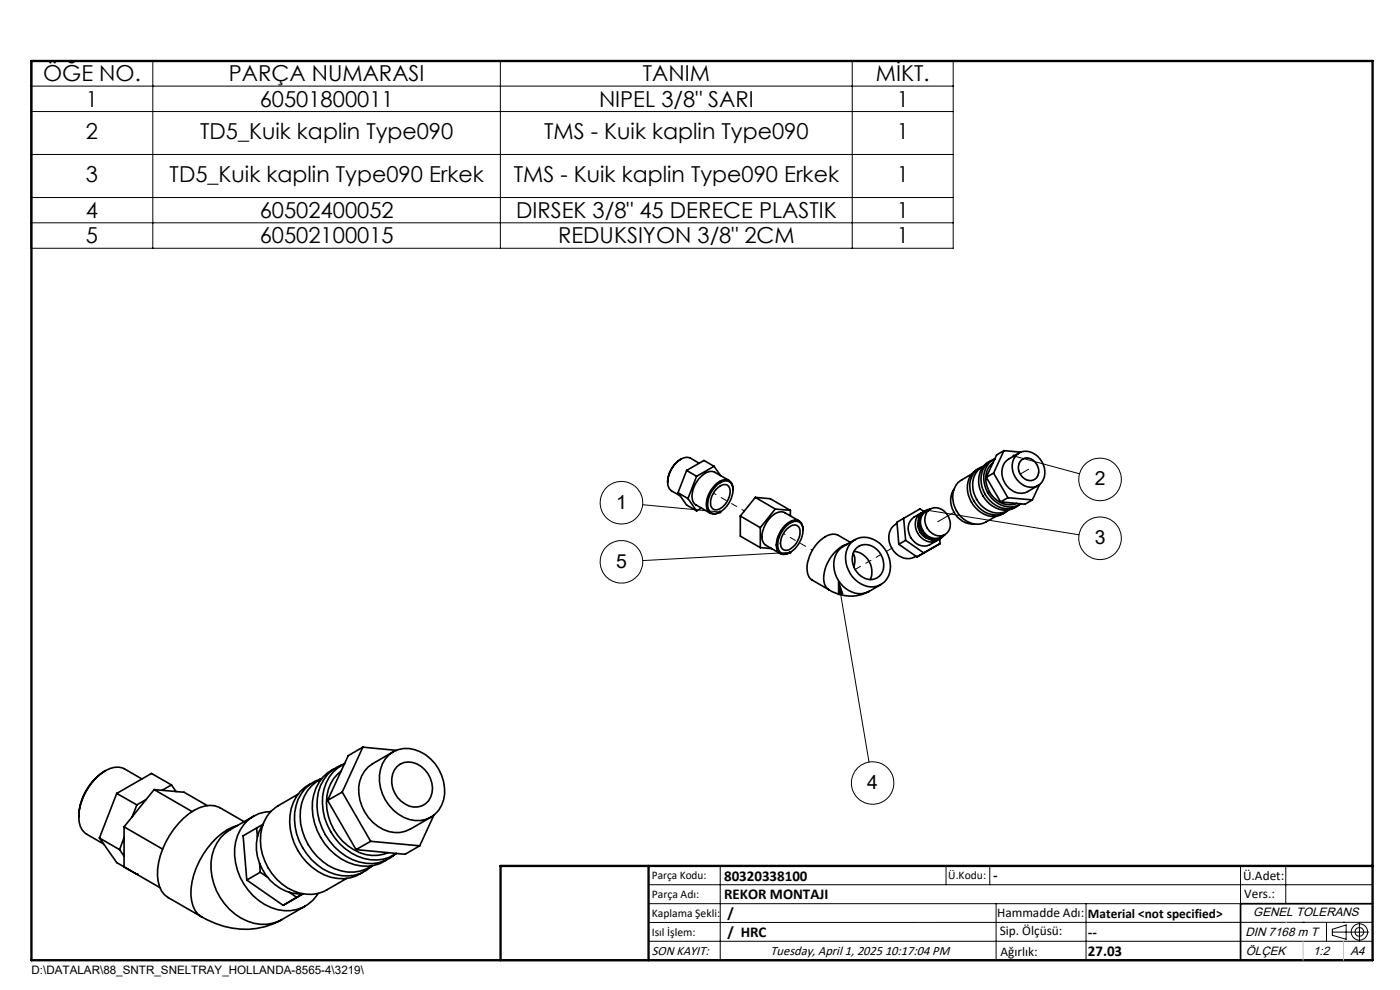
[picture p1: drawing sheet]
<svg xmlns="http://www.w3.org/2000/svg" width="297mm" height="210mm" viewBox="0 0 297 210" stroke-linecap="round" stroke-linejoin="round" font-family="sans-serif">
<g fill="none" stroke="#000" stroke-width=".35">
<path d="M144.5 97.4a5.8 5.8 0 0 0-2.9 4.9M145.7 99.8l2.1 1.2M145.7 99.8l-1.9 4.7M148.3 98.3l-1.8-1.1a2.94 2.94 0 0 0-3.4 1.4 5.4 5.4 0 0 0-1.3 4.7l.7 .8 1.8 1.1M151.5 98.9l-3.7 2.1M151.5 98.9l1.4 2M151.5 98.9l-2.2-1.2-3.6 2.1M207.5 99.5a4.9 4.9 0 0 0-1.4 7 5 5 0 0 0 6.7 2.5l.1-.1M209.9 97.9a5.1 5.1 0 0 0-1.4 7.3 5.4 5.4 0 0 0 6.3 2.7l.7-.3M210.7 98.1a4.7 4.7 0 0 0-.8 6.2 4.7 4.7 0 0 0 5.8 2.5M213 95.6l3.5 .3M213 95.6l-2.2 4.8"/>
<path d="M213 95.6l-1.6 .9-2.2 4.7M215.7 96.4a3.5 3.5 0 0 1 5.3 1.5 3.5 3.5 0 0 1-1.3 5.3 4.2 4.2 0 0 1-4.3-2 4.2 4.2 0 0 1 .3-4.8zM216.2 96.1a5.5 5.5 0 0 0-3.3 2.5 4.3 4.3 0 0 0 4.6 5.9l2.7-1.5M216.6 97.7a2.34 2.34 0 0 1 3.7 1.7 1.98 1.98 0 0 1-1.1 2.4 1.98 1.98 0 0 1-2.5-.9 2.48 2.48 0 0 1-.1-3.2zM143.8 104.5l2.1 1.3M143.8 104.5l1.9 2.6 2.1 1.3M145.9 105.8l1.9 2.6M147.8 101l-1.9 4.8M148.8 107.8l-1 .6M151.9 103.1l.4-.4a1.92 1.92 0 0 1 2.9-.1 4.4 4.4 0 0 1-1 4.8 2.69 2.69 0 0 1-3.5 1.2 3.4 3.4 0 0 1 0-3.9zM152 103.7a1.79 1.79 0 0 1 2.6-.5 3.9 3.9 0 0 1-2 4.8 1.21 1.21 0 0 1-1.3 0 1.21 1.21 0 0 1-.6-1.2 4.3 4.3 0 0 1 1.3-3.1zM154.7 101.9l-3.1-1.7a2.16 2.16 0 0 0-2.4 .5 5.7 5.7 0 0 0-2.2 5.6l.5 .7 3.2 1.9"/>
<path d="M155.5 103.9a1.76 1.76 0 0 0-.8-1.9 1.76 1.76 0 0 0-2 .1 5.8 5.8 0 0 0-2.7 5.9 1.77 1.77 0 0 0 2.8 .6M157.1 109.5l4.2 2.4M157.1 109.5v4.2l4.2 2.5M160.2 105.5l4.3 2.5M160.2 105.5l-3.1 4M160.2 105.5l3.2 .3 4.3 2.5M161.3 111.9v4.3M161.3 116.2l2.4 .2M164.5 108l-3.2 3.9M164.5 108l3.2 .3M166.8 111.6l.4-.3a1.92 1.92 0 0 1 2.8-.1 4.4 4.4 0 0 1-1 4.7 2.69 2.69 0 0 1-3.4 1.3 3.4 3.4 0 0 1 0-4zM166.9 112.2a1.65 1.65 0 0 1 2.6-.4 4 4 0 0 1-2.6 4.9 1.25 1.25 0 0 1-1.3-1.5l.3-1.5z"/>
<path d="M167.7 108.3v1.1M169.5 110.5l-3-1.7a2.94 2.94 0 0 0-3.4 1.4 5.3 5.3 0 0 0-1.3 4.7l.5 .7 3.2 1.8M170.4 112.5a1.76 1.76 0 0 0-.8-1.9 1.76 1.76 0 0 0-2.1 .1 5.8 5.8 0 0 0-2.6 5.9 1.76 1.76 0 0 0 2.8 .5M179.7 115.5a8 8 0 0 0-4.9 7.9 2.49 2.49 0 0 0 1.1 1.7M180.4 115l-2.6-1.4a3.4 3.4 0 0 0-3.8 1.1 8.2 8.2 0 0 0-2.7 6.6 2.31 2.31 0 0 0 1 1.8l3.6 2M180.8 114.9a4.6 4.6 0 0 1 6.4 .9 5.8 5.8 0 0 1 .5 7.6 4.4 4.4 0 0 1-6.3-.5 5.6 5.6 0 0 1-.6-8zM181 117.4a3.5 3.5 0 0 1 .1 2.9M181.2 117a4.3 4.3 0 0 1 3.4 5.9M181.4 114.5a7.3 7.3 0 0 0-3.9 2.8 6.1 6.1 0 0 0 5.3 8.6l1.6-.5M181.8 116.2a3.4 3.4 0 0 1 5.1 1.4 3.4 3.4 0 0 1-1.3 5.2 4.1 4.1 0 0 1-4.8-3.9 3.4 3.4 0 0 1 1-2.7zM190.3 111a3.6 3.6 0 0 0-1.1 5.3 3.6 3.6 0 0 0 5.1 1.7M190.7 115.5l3.8 2.6"/>
<path d="M191.7 110l.4 4.6M192.1 114.6l3.9 2.7M192.1 114.6l-1.4 .9M194.8 111a3.1 3.1 0 0 0 1.8 3.2M195.4 108.8a4.9 4.9 0 0 0-2.3 1.8 3.6 3.6 0 0 0 3.5 5.2l2.2-1.1M195.7 108.7a3.2 3.2 0 0 0-.2 5.4 2.76 2.76 0 0 0 3.6 .4M196 117.3l-1.5 .8M196 108.5l-.8-.6-4.9 2.9 .4 4.7M196.3 108.3a2.98 2.98 0 0 0-1 4.5 2.99 2.99 0 0 0 4.3 1.4M196.9 108.3a2.86 2.86 0 0 1 4.5 1.7 2.46 2.46 0 0 1-.7 3.2 2.46 2.46 0 0 1-3.3-.3 3.3 3.3 0 0 1-.5-4.6zM197.3 108a2.7 2.7 0 0 0-2 4 3.1 3.1 0 0 0 4.7 1.9l.4-.5M197.3 108a3.2 3.2 0 0 0-2 3.1 3.2 3.2 0 0 0 2.2 2.9 2.76 2.76 0 0 0 2.9-.6"/>
<path d="M199.4 114.3v1M199.4 115.3l-3.4 2M199.4 115.3l-4.9 2.8M202.4 103.8a4.9 4.9 0 0 0 4.2 7.4M206.1 100.6a8.1 8.1 0 0 0-3.3 2.3 5.6 5.6 0 0 0 4.8 8.3 7.8 7.8 0 0 0 3.7-1.7M209.2 101.2l3.1 5.3M210.8 100.4l3 5.2M210.8 100.4l-1.6 .8M213.8 105.6l5.2 .4M213.8 105.6l-1.5 .9M214 108.2a4.6 4.6 0 0 1-6.4-1.6 5.3 5.3 0 0 1 .4-7.3l.6-.4a4.2 4.2 0 0 0-2.8 5.1 5.8 5.8 0 0 0 6.3 5.2l1.2-.5 .7-.5M216.5 106.8a4.7 4.7 0 0 1-6.5-1.6 5.5 5.5 0 0 1 .3-7.4l.7-.4a4.6 4.6 0 0 0-2.6 6 5.7 5.7 0 0 0 6.9 4.3l1.2-.9"/>
<path d="M219 106l-1.5 1-5.2-.5M220.5 102.8l-1.5 3.2M175.9 125.1a8.4 8.4 0 0 0 8.5 .3M186.9 124l-2.5 1.4M77 158.5l7.1 .7M77 158.5l-4.4 9.5M77 158.5l-3.1 1.8-4.4 9.5M83.4 159.5l-4.4 2.5a7 7 0 0 0-2.2 9 8.4 8.4 0 0 0 8 5.6l1.2-.3 1-.4M21.1 177.8l3.7 5.2 9.1 5.3M21.1 177.8l4.3 2.4M22.4 163.5a11.8 11.8 0 0 0-5.7 9.8M24.8 168.3l4.2 2.4"/>
<path d="M24.8 168.3l-3.7 9.5M26.3 175.4l8.2 4.7M26.3 175.4v8.5M26.3 177.7l-.9 2.5M29 170.7l-1 2.6M30.1 165.2l-3.7-2.1a4.6 4.6 0 0 0-5 1 12.2 12.2 0 0 0-4.6 10.3 3.4 3.4 0 0 0 1.6 2.5l3.6 2.1M31 169.6l-2 1.1M32.7 167.5l8 4.6M32.7 167.5l-6.4 7.9M32.7 167.5l6.4 .6 4.9 2.8M36.4 166.5l-2 1.1M36.4 166.5l1 1.4"/>
<path d="M36.4 166.5l-4.3-2.4-7.3 4.2M50.4 175.1a14.2 14.2 0 0 0-8.1 7.6 13 13 0 0 0-1.4 9.4 4.1 4.1 0 0 0 1.9 2.4M51.8 174.3l-5.1-3a5.5 5.5 0 0 0-5.5 .6 17.1 17.1 0 0 0-7.8 13.8 5.1 5.1 0 0 0 2.3 4.7l7.1 4.1M53.8 173.1a9.1 9.1 0 0 0-3.8 10 12.2 12.2 0 0 0 10.3 10.1 7.5 7.5 0 0 0 7.2-3.7M53.8 173.1l-5 2.9a9.1 9.1 0 0 0-3.8 10 12.2 12.2 0 0 0 10.2 10.1 7.8 7.8 0 0 0 4.6-1M54.4 175.6l.2 1.9M55.8 174.9a9.2 9.2 0 0 0 .6 10.7 9 9 0 0 0 7.8 4M55.8 174.9l-4.2 2.4 .8 9.4M57.5 172.1l-2.5 .5-1.2 .5M63.2 168.5l-4.2 2.4a8.5 8.5 0 0 0-3.6 8.9 11.6 11.6 0 0 0 9.6 9.9 6.9 6.9 0 0 0 4.3-.9l4.3-2.5M64.7 167.3a7.9 7.9 0 0 1 3.5-2.1 8.3 8.3 0 0 0-4.5 8 12.4 12.4 0 0 0 8.7 11.5 7.8 7.8 0 0 0 6.5-1.1 7.9 7.9 0 0 1-9.1 1.4 12.4 12.4 0 0 1-6.6-15.4zM66 166.2a8.5 8.5 0 0 0-4.5 8.2 12.7 12.7 0 0 0 8.7 11.7 8 8 0 0 0 6.7-1"/>
<path d="M69.5 169.8l6 10.4M70.8 163.1a8.9 8.9 0 0 0-4.4 10 12.5 12.5 0 0 0 10.2 10.6 7.7 7.7 0 0 0 5.4-1.3M72.4 163.6a8.6 8.6 0 0 0-2.7 9.6 11 11 0 0 0 9.2 8.3l1.3-.1 2.1-.5M72.6 168l6 10.5M72.6 168l-3.1 1.8M73.1 162.1a8.3 8.3 0 0 0-4.7 8.3 12.6 12.6 0 0 0 10.2 12 7.5 7.5 0 0 0 5.4-1.4M73.1 162a8.4 8.4 0 0 0-5.9 8.9 13 13 0 0 0 9 11.9 8 8 0 0 0 7.9-1.8M78.6 178.5l10.4 .9M78.6 178.5l-3.1 1.7M82.5 160.2a6.1 6.1 0 0 1 7.8-.1 9.4 9.4 0 0 1 3.8 9.5 5.9 5.9 0 0 1-9.6 3.1 8.7 8.7 0 0 1-2.8-11.7zM84.2 162.6a4 4 0 0 1 5.9 .7 4.9 4.9 0 0 1 .2 7.2 4 4 0 0 1-5.2-.6 5.2 5.2 0 0 1-.9-7.3zM89 179.4l-3.1 1.8-10.4-1"/>
<path d="M91.4 173.3l-4.4 2.6M92 172.9l-3 6.5M25.4 180.2l.9 1.4M29 185.4h.1M42.8 194.5a16.8 16.8 0 0 0 17 .6M52.4 186.7l7.7 5.3M55.1 183.2l.1 1.8M55.2 185l1.6 1.1M55.2 185l-2.8 1.7M61.4 189.3l1.5 1.1M62.9 190.4l1.4-.8-4.2 2.4M62.9 190.4l-2.8 1.6"/>
<path d="M64.8 192.2l-5 2.9M291.2 191.7h-28v12M106.2 203.7h185"/>
</g>
<path d="M217 97.4a2.58 2.58 0 0 0-.6 3.1 2.58 2.58 0 0 0 2.9 1.3 2.51 2.51 0 0 0-.5-4.4 1.91 1.91 0 0 0-1.8 0" fill="none" stroke="#000" stroke-width=".21" stroke-dasharray="6.3 1.3 1.3 1.3 1.3 1.3" stroke-dashoffset="2.4"/>
<path d="M172.4 116.7l-6.2-3.5" fill="none" stroke="#000" stroke-width=".21" stroke-dasharray="6.3 1.3 1.3 1.3 1.3 1.3" stroke-dashoffset="6"/>
<path d="M157.9 108.4l-6.5-3.8" fill="none" stroke="#000" stroke-width=".21" stroke-dasharray="6.3 1.3 1.3 1.3 1.3 1.3" stroke-dashoffset="5.7"/>
<path d="M218.2 99.5l-1.7 1.1M202.4 108.7l-3.5 2" fill="none" stroke="#000" stroke-width=".21" stroke-dasharray="6.3 1.3 1.3 1.3 1.3 1.3"/>
<path d="M189.2 116.3l-7.8 4.5" fill="none" stroke="#000" stroke-width=".21" stroke-dasharray="6.3 1.3 1.3 1.3 1.3 1.3" stroke-dashoffset="5"/>
<g fill="none" stroke="#000" stroke-width=".21">
<path d="M6.6 12.9h195.6v39.8h-195.6zM6.6 18.3h195.6M32.4 12.9v39.8M106.2 12.9v39.8M180.8 12.9v39.8M6.6 23.7h195.6M6.6 32.8h195.6M6.6 41.9h195.6M6.6 47.3h195.6M215.1 96.7l13.9 3.8M136.3 107.1l16.5 1.5M167.6 117.2l-31.3 1.7"/>
<path d="M196.9 108.3l32 5.1M177.8 123.1l1 2.9-1 .1zM177.8 123.1l6.6 38.6M137.6 187.7h153.6M137.6 191.7h153.6M137.6 199.7h153.6M152.8 183.7v20M200.7 183.7v4M210 183.7v4M211.3 191.7v12M230.4 191.7v12M263.2 183.7v20"/>
<path d="M272.8 183.7v8M276.4 195.6h.1M281.4 195.6v4.1M282.6 197.7h7.8M282.6 197.1l3-.9v3l-3-.8zM285 195.6h.1M288.4 195.8v3.8M291.2 195.6l-153.6 .1"/>
<circle cx="131.8" cy="106.6" r="4.5"/>
<circle cx="131.8" cy="119.2" r="4.5"/>
<circle cx="233.4" cy="101.7" r="4.5"/>
<circle cx="233.4" cy="114.2" r="4.5"/>
<circle cx="185.1" cy="166.1" r="4.5"/>
<circle cx="288.4" cy="197.7" r="1.74"/>
<circle cx="288.4" cy="197.7" r=".93"/>
</g>
<path d="M6.7 12.9h284.5v190.8h-284.5zM137.6 183.7v20M291.2 183.7h-185v20" fill="none" stroke="#000" stroke-width=".5"/>
<path d="M272.8 195.6h.1M276.4 199.7v4M285 199.7v4" fill="none" stroke="#c0c0c0" stroke-width=".21"/>
<path d="M214.9 96.5l-.1 .2h.3h-.3a.34 .34 0 0 0 .3 .4 .34 .34 0 0 0 .3-.5 .34 .34 0 0 0-.5-.1zM196.6 108l-.1 .2 .4 .1-.4-.1a.34 .34 0 0 0 .5 .4 .34 .34 0 0 0 .2-.5 .34 .34 0 0 0-.6-.1zM177.8 123.1l1 2.9-1 .1zM167.4 116.9a.34 .34 0 0 0 0 .6 .34 .34 0 0 0 .5-.3h-.3h.3l-.2-.3zM152.5 108.3a.34 .34 0 0 0 .1 .6 .34 .34 0 0 0 .5-.3h-.3h.3a.34 .34 0 0 0-.6-.3z" fill="#000"/>
<g font-size="4.7">
<text x="9.1" y="17.3">ÖĞE NO.</text>
<text x="48.6" y="17.3">PARÇA NUMARASI</text>
<text x="136.4" y="17.3">TANIM</text>
<text x="185.8" y="17.3">MİKT.</text>
<text x="18.2" y="22.6">1</text>
<text x="55.1" y="22.6">60501800011</text>
<text x="127.1" y="22.6">NIPEL 3/8&quot; SARI</text>
<text x="190.2" y="22.6">1</text>
<text x="18.2" y="29.5">2</text>
<text x="42.5" y="29.5">TD5_Kuik kaplin Type090</text>
<text x="115.5" y="29.5">TMS - Kuik kaplin Type090</text>
<text x="190.2" y="29.5">1</text>
<text x="18.2" y="38.6">3</text>
<text x="36" y="38.6">TD5_Kuik kaplin Type090 Erkek</text>
<text x="109" y="38.6">TMS - Kuik kaplin Type090 Erkek</text>
<text x="190.2" y="38.6">1</text>
<text x="18.2" y="46.3">4</text>
<text x="55.1" y="46.3">60502400052</text>
<text x="109.5" y="46.3">DIRSEK 3/8&quot; 45 DERECE PLASTIK</text>
<text x="190.2" y="46.3">1</text>
<text x="18.2" y="51.6">5</text>
<text x="55.1" y="51.6">60502100015</text>
<text x="118.4" y="51.6">REDUKSIYON 3/8&quot; 2CM</text>
<text x="190.2" y="51.6">1</text>
</g>
<g font-size="4.1">
<text x="130.7" y="107.9">1</text>
<text x="232.2" y="103">2</text>
<text x="232.2" y="115.4">3</text>
<text x="130.7" y="120.4">5</text>
<text x="184" y="167.4">4</text>
</g>
<g font-size="3.2">
<text x="153.6" y="190.8">REKOR MONTAJI</text>
<text x="153.6" y="186.8">80320338100</text>
<text x="210.7" y="186.6">-</text>
<text x="154.3" y="194.8">/</text>
<text x="154.3" y="198.8">/ HRC</text>
<text x="230.8" y="198.7">--</text>
<text x="230.8" y="202.8">27.03</text>
</g>
<g font-size="2.8">
<text x="263.7" y="186.7">Ü.Adet:</text>
<text x="263.9" y="190.5">Vers.:</text>
<text x="211.5" y="194.5">Hammadde Adı:</text>
<text x="230.8" y="194.7">Material &lt;not specified&gt;</text>
<text x="138.3" y="202.6">SON KAYIT:</text>
<text x="163.5" y="202.6">Tuesday, April 1, 2025 10:17:04 PM</text>
<text x="212.1" y="198.4">Sip. Ölçüsü:</text>
<text x="212.2" y="202.7">Ağırlık:</text>
</g>
<g font-size="2.6">
<text x="265.9" y="194.4">GENEL TOLERANS</text>
<text x="264.2" y="198.5">DIN 7168 m T</text>
<text x="264.3" y="202.6">ÖLÇEK</text>
<text x="278.5" y="202.6">1:2</text>
<text x="286.5" y="202.6">A4</text>
</g>
<g font-size="2.5">
<text x="138.3" y="186.4">Parça Kodu:</text>
<text x="138.3" y="190.5">Parça Adı:</text>
<text x="201.2" y="186.5">Ü.Kodu:</text>
<text x="138.3" y="194.5">Kaplama Şekli:</text>
<text x="138.3" y="198.6">Isıl İşlem:</text>
<text x="6.7" y="206.7">D:\DATALAR\88_SNTR_SNELTRAY_HOLLANDA-8565-4\3219\</text>
</g>
</svg>
